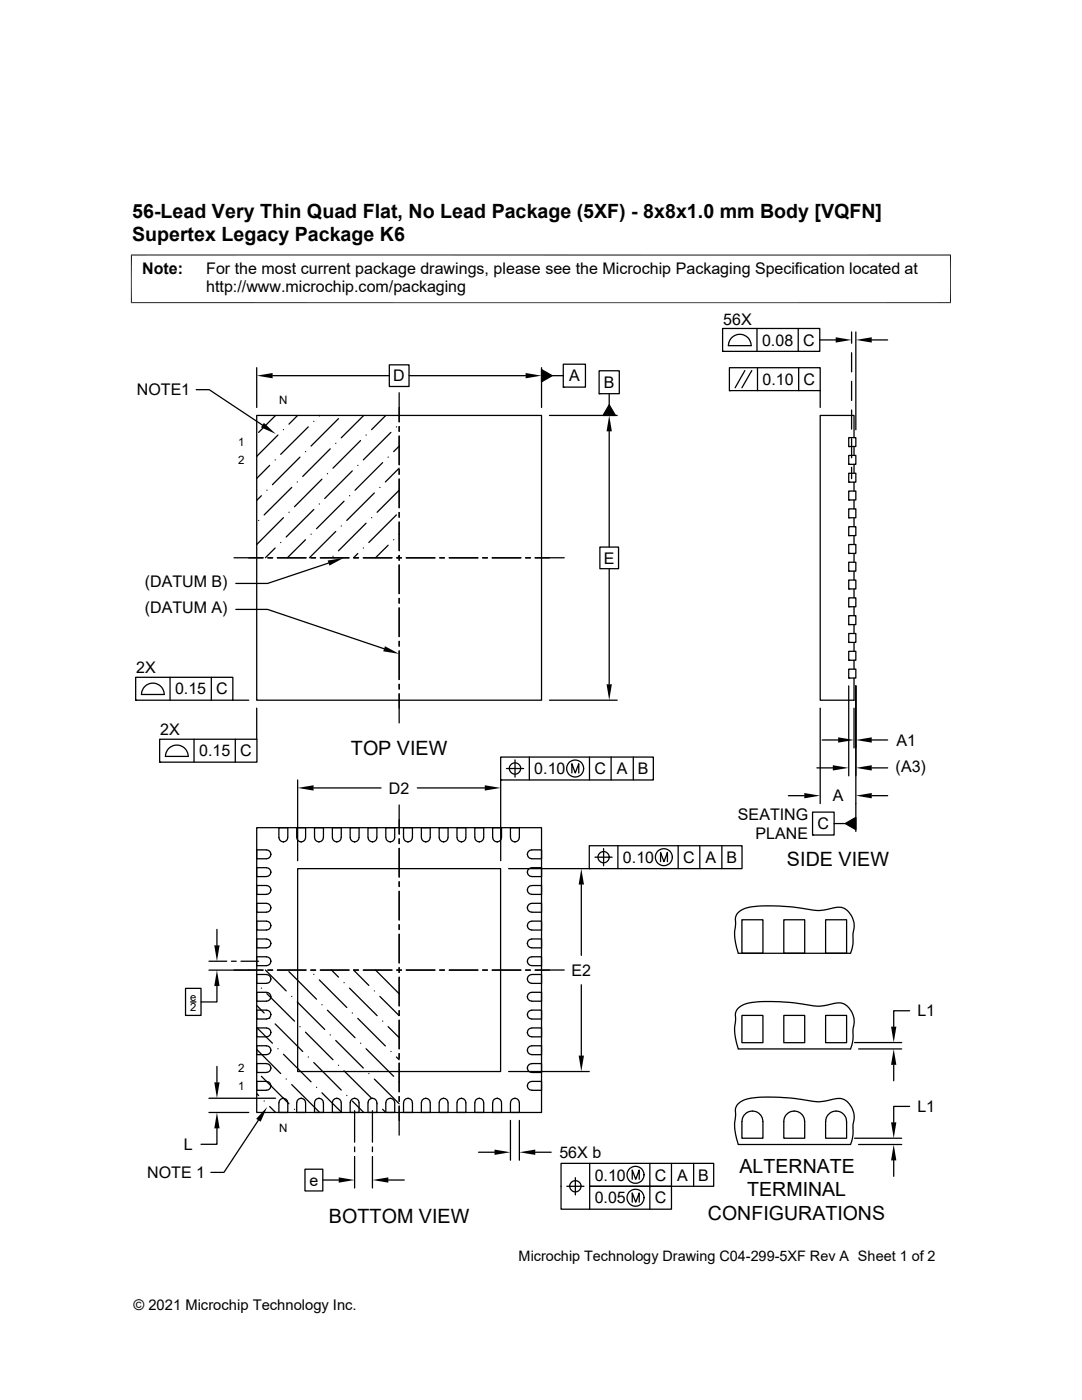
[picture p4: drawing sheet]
<svg xmlns="http://www.w3.org/2000/svg" width="216mm" height="279mm" viewBox="0 0 216 279" stroke-linecap="round" stroke-linejoin="round" font-family="sans-serif">
<g fill="none" stroke="#000" stroke-width=".25">
<path d="M39.1 77.8h2.6l10.7 7M51.2 73.4v7.9M54.4 75h23.3M77.7 72.8h3.9v4.3h-3.9zM79.7 78.4v5.8M81.6 75h23.3M108.1 73.8l2.1 1.2-2.1 1.2zM108.1 73.4v7.9M110.2 75h2.2M112.4 72.7h4.4v4.6h-4.4zM112.4 77.3h.1M119.5 74h4.1v4.6h-4.1z"/>
<path d="M119.5 78.6h.1M121.6 78.6v2.2M144.2 65.6h19.4v4.5h-19.4zM144.2 70.1h.1M145.3 69h4.6a2.26 2.26 0 0 0-2.3-2.3 2.26 2.26 0 0 0-2.2 2.3M145.5 73.4h18.2v4.6h-18.2zM145.5 78h.1M148.6 74l-1.9 3.4M150 74l-2 3.4M151 65.6v4.5M151.2 73.4v4.6M159.3 65.6v4.5"/>
<path d="M159.4 73.4v4.6M163.6 67.8h3.2M163.7 78v3.3M169.9 66.3v2.2M169.9 70.4v3.8M169.9 76.1v3.8M170.8 66.3v19.5M173.9 67.8h3.2M51.2 82.9h56.9v56.8h-56.9zM52.2 98.9l-1 1M53.3 97.8h.1M53.8 92.9l-2.6 2.6"/>
<path d="M54.9 91.8h.1M55 82.9l-3.4 3.4M55.5 86.8l-4.3 4.3M56.6 85.7h.1M58.2 97.3l-5.5 5.5M59.3 96.2h.1M59.4 82.9l-1.7 1.7M59.9 91.2l-5.5 5.5M61 90.1h.1M61.5 85.2l-5.5 5.5M62.6 84.1h.1M63.8 82.9l-.1 .1"/>
<path d="M64.2 95.6l-5.4 5.5M65.3 94.5h.1M65.9 89.6l-5.5 5.5M67 88.5h.1M67.5 83.5l-5.4 5.5M69.7 98.9h.1M70.3 94l-5.5 5.5M71.4 92.9h.1M71.9 87.9l-5.5 5.5M72.6 82.9l-4.5 4.5M73 86.8h.1M74.7 98.4l-5.5 5.5"/>
<path d="M75.8 97.3h.1M76.3 92.3l-5.5 5.5M77 82.9l-2.9 2.8M77.4 91.2h.1M78 86.3l-5.5 5.5M79.1 85.2h.1M79.7 97.8l-4.5 4.4M79.7 93.4l-2.8 2.8M79.7 89l-1.2 1.1M79.7 85.1v1M79.7 87v5.8M79.7 93.7v1"/>
<path d="M79.7 95.6v5.7M109.6 82.9h13.5M121.6 86.1v23.1M121.6 80.8l1.2 2.1h-2.5zM169.4 98h1.4v1.8h-1.4zM169.4 99.8h.1M169.4 94.4h1.4v1.8h-1.4zM169.4 96.2h.1M169.4 90.9h1.4v1.8h-1.4zM169.4 92.7h.1M169.4 87.3h1.4v1.8h-1.4zM169.4 89.1h.1"/>
<path d="M169.9 81.8v3.8M169.9 87.5v3.9M169.9 93.3v2.2M170.4 87.3v-4.4h-6.7v56.8h6.7v-4.4M170.4 89.1v1.8M170.4 92.7v1.7M170.4 96.2v1.8M170.4 99.8v1.8M46.7 111.3h5.8M49.6 111.3h2.9M51.6 103.9h.1M53.4 111.3h1"/>
<path d="M54.9 109.4l-1.9 1.9M55.4 111.3h5.7M56 108.3h.1M56.6 103.3l-5.4 5.4M57.7 102.2h.1M61 107.7l-3.7 3.6M62 111.3h1M62.1 106.6h.1M62.6 101.7l-5.5 5.5M63.7 100.6h.1M63.9 111.3h5.7M65.6 112.4l-12.2 4h-6.3"/>
<path d="M66.4 111h.1M67 106.1l-5.3 5.2M68.1 105h.1M68.6 100l-5.4 5.5M70.6 111.3h.9M71.4 110.5l-.9 .8M72.5 109.4h.1M72.5 111.3h5.7M73 104.4l-5.5 5.5M74.1 103.3h.1M77.4 108.8l-2.5 2.5M78.5 107.7h.1"/>
<path d="M79.1 102.8l-5.5 5.5M79.2 111.3h.9M79.7 106.6h.1M79.7 111l-.4 .3M79.7 102.3v.9M79.7 104.2v5.7M79.7 110.8v1M79.7 112.8v5.7M79.7 119.4v1M81.1 111.3h5.7M87.7 111.3h1M89.6 111.3h5.8"/>
<path d="M96.3 111.3h1M98.2 111.3h5.7M104.9 111.3h.9M106.8 111.3h2.8M106.8 111.3h5.8M119.7 109.2h3.7v4.3h-3.7zM121.6 113.5v23.1M169.4 119.3h1.4v1.8h-1.4zM169.4 115.8h1.4v1.7h-1.4zM169.4 117.5h.1M169.4 112.2h1.4v1.8h-1.4zM169.4 114h.1"/>
<path d="M169.4 108.7h1.4v1.7h-1.4zM169.4 110.4h.1M169.4 105.1h1.4v1.8h-1.4zM169.4 106.9h.1M169.4 101.6h1.4v1.7h-1.4zM169.4 103.3h.1M170.4 103.3v1.8M170.4 106.9v1.8M170.4 110.4v1.8M170.4 114v1.8M170.4 117.5v1.8M27.1 135.2h19.4v4.5h-19.4z"/>
<path d="M27.1 139.7h.1M29 136.9a2.27 2.27 0 0 1 2.4-.4 2.27 2.27 0 0 1 1.4 2.1h-4.6l.2-.9zM33.9 135.2v4.5M42.2 135.2v4.5M46.4 139.7h3.2M47.1 121.6h6.3l23.2 7.9M79.7 121.3v5.7M79.7 128v.9M79.7 129.9v5.7M79.7 136.6v.9M79.7 138.5v5.8M109.6 139.7h13.5"/>
<path d="M169.4 133.5h1.4v1.8h-1.4zM169.4 135.3h.1M169.4 130h1.4v1.8h-1.4zM169.4 131.8h.1M169.4 126.4h1.4v1.8h-1.4zM169.4 128.2h.1M169.4 122.9h1.4v1.8h-1.4zM169.4 124.7h.1M169.4 121.1h.1M169.4 136.9v17.9M170.4 121.1v1.8M170.4 124.7v1.7"/>
<path d="M170.4 128.2v1.8M170.4 131.8v1.7M170.8 136.9v29M31.9 147.5h19.4v4.6h-19.4zM31.9 152.1h.1M33.8 149.2a2.27 2.27 0 0 1 2.4-.3 2.27 2.27 0 0 1 1.3 2.1h-4.5l.2-1zM38.7 147.5v4.6M46.9 147.5v4.6M51.2 141.3v6.2M59.4 155.7v16.1M62.6 157.2h13.4M83.3 157.2h13.4"/>
<path d="M99.9 151.1h30.5v4.6h-30.5zM99.9 155.7h.1M99.9 155.7v16.1M101 153.4h3.5M101.6 153.4a1.14 1.14 0 0 1 1.5-1.2 1.14 1.14 0 0 1 .5 1.9 1.14 1.14 0 0 1-1.9-.3l-.1-.4M102.8 151.7v3.4M105.6 151.1v4.6M114.1 154.3v-1.9l.7 1.9 .7-1.9v1.9M117.6 151.1v4.6M121.9 151.1v4.6M126.4 151.1v4.6M157.3 158.8h3.2"/>
<path d="M163 153.2h3.2M163.7 141.3v19.1M164.1 147.7h3.1M170.4 141.3v8M173.9 147.7h3.2M173.9 153.2h3.2M173.9 158.8h3.2M51.2 165.2h56.9v56.8h-56.9zM51.2 176.7h2a.88 .88 0 0 1 .8 .9 .88 .88 0 0 1-.8 .9h-2zM53.2 173.2h-2v1.7h2a.87 .87 0 0 0 .8-.8 .87 .87 0 0 0-.8-.9M53.2 171.4a.87 .87 0 0 0 .8-.9 .87 .87 0 0 0-.8-.9h-2v1.8h2M54.1 177.6h.1"/>
<path d="M54.1 174.1h.1M54.1 170.5h.1M55.6 165.2h1.8v1.9a.88 .88 0 0 1-.9 .9 .88 .88 0 0 1-.9-.9zM56.5 168h.1M59.2 165.2h1.8v1.9a.88 .88 0 0 1-.9 .9 .88 .88 0 0 1-.9-.9zM59.4 173.4h40.5v40.4h-40.5zM60.1 168h.1M62.8 167.1v-1.9h1.7v1.9M62.8 167.1a.87 .87 0 0 0 .8 .9M63.6 168h.1M64.5 167.1a.87 .87 0 0 1-.9 .9M66.3 167.1v-1.9h1.8v1.9a.87 .87 0 0 1-.9 .9"/>
<path d="M66.3 167.1a.87 .87 0 0 0 .9 .9M67.2 168h.1M69.9 165.2h1.7v1.9a.88 .88 0 0 1-.9 .9 .88 .88 0 0 1-.8-.9zM70.8 168h.1M74.3 168h.1M75.2 167.1a.87 .87 0 0 1-.9 .9M75.2 167.1v-1.9h-1.8v1.9a.87 .87 0 0 0 .9 .9M77 167.1v-1.9h1.8v1.9M77 167.1a.87 .87 0 0 0 .9 .9M77.9 168h.1M78.7 167.1a.87 .87 0 0 1-.8 .9M79.7 160.7v5.8"/>
<path d="M79.7 167.4v1M79.7 169.3v5.7M79.7 176v.9M79.7 177.9v5.7M80.5 167.1v-1.9h1.8v1.9M80.5 167.1a.87 .87 0 0 0 .9 .9M81.4 168h.1M82.3 167.1a.87 .87 0 0 1-.9 .9M84.1 167.1v-1.9h1.8l-.1 1.9a.87 .87 0 0 1-.8 .9M84.1 167.1a.87 .87 0 0 0 .9 .9M85 168h.1M87.6 165.2h1.8v1.9a.88 .88 0 0 1-.9 .9 .88 .88 0 0 1-.9-.9z"/>
<path d="M88.5 168h.1M92.1 168h.1M92.9 167.1a.87 .87 0 0 1-.8 .9M93 167.1v-1.9h-1.8v1.9a.87 .87 0 0 0 .9 .9M94.7 167.1v-1.9h1.8v1.9M94.8 167.1a.87 .87 0 0 0 .8 .9M95.6 168h.1M96.5 167.1a.87 .87 0 0 1-.9 .9M98.3 165.2h1.8v1.9a.88 .88 0 0 1-.9 .9 .88 .88 0 0 1-.9-.9zM99.2 168h.1M101.5 173.4h16.1M101.9 165.2h1.7v1.9a.88 .88 0 0 1-.9 .9 .88 .88 0 0 1-.8-.9z"/>
<path d="M102.7 168h.1M105.2 177.6h.1M105.2 174.1h.1M105.2 170.5h.1M105.2 170.5a.87 .87 0 0 1 .9-.9h2v1.8h-2M105.2 170.5a.87 .87 0 0 0 .9 .9M105.5 177l.6-.3h2v1.8h-2a.87 .87 0 0 1-.8-.6 .87 .87 0 0 1 .2-.9zM106.1 173.2h2v1.7h-2a.87 .87 0 0 1-.9-.8M106.1 173.2a.87 .87 0 0 0-.9 .9M116 176.5v14.2M117.6 168.8h30.5v4.6h-30.5zM117.6 173.4h.1"/>
<path d="M118.7 171.1h3.5M120.4 169.4v3.4M123.3 168.8v4.6M131.8 172v-1.9l.7 1.9 .7-1.9v1.9M135.3 168.8v4.6M139.6 168.8v4.6M144 168.8v4.6M162.1 162.1h4.3v4.5h-4.3zM162.1 166.6h.1M166.4 164.4h2.3M168.7 164.4l2.1-1.3v2.5zM37 197.3h3.1v5.3h-3.1z"/>
<path d="M38 200h1.1M41.7 193.6h10.8M41.7 191.8h3.5M43.3 196.8v3.2h-3.2M43.3 185.5v3.2M46.2 191.8h.9M48.1 191.8h3.5M51.2 194.5h2a.88 .88 0 0 1 .8 .9 .88 .88 0 0 1-.8 .9h-2zM51.2 190.9l2 .1a.88 .88 0 0 1 .8 .8 .88 .88 0 0 1-.8 .9h-2zM52.2 197.2h.1M53 193.6l4.1 4.2M53.2 183.9a.87 .87 0 0 1 .8 .8 .87 .87 0 0 1-.8 .9"/>
<path d="M53.2 187.4h-2v1.8l2-.1a.87 .87 0 0 0 .8-.8 .87 .87 0 0 0-.8-.9M53.2 183.8h-2v1.8h2M53.2 199.8a.87 .87 0 0 0 .8-.9 .87 .87 0 0 0-.8-.8l-2-.1v1.8h2M53.2 182a.87 .87 0 0 0 .8-.8 .87 .87 0 0 0-.8-.9h-2v1.8h2M53.3 198.3l5.5 5.5M53.4 193.6h1M54.1 198.9h.1M54.1 195.4h.1M54.1 191.8h.1M54.1 188.3h.1M54.1 184.7h.1M54.1 181.2h.1"/>
<path d="M55.4 193.6h5.7M57.7 193.9l5.5 5.5M58.2 198.9h.1M59.3 200l5.5 5.4M62 193.6h1M62.6 194.5h.1M63.7 195.6l5.5 5.5M63.9 193.6h5.7M66.1 193.6l1.4 1.4M68.6 196.1h.1M69.7 197.2l5.5 5.5M70.5 193.6l3.1 3.1"/>
<path d="M70.6 193.6h.9M72.5 193.6h5.7M74.7 197.8h.1M74.9 193.6l4.7 4.7M75.8 198.9l3.9 3.8M79.2 193.6h.9M79.7 184.6v.9M79.7 186.5v5.7M79.7 193.1v1M79.7 195v5.7M81.1 193.6h5.7M87.7 193.6h1"/>
<path d="M89.6 193.6h5.8M96.3 193.6h1M98.2 193.6h5.7M104.9 193.6h.9M105.2 198.9h.1M105.2 195.4h.1M105.2 191.8h.1M105.2 188.3h.1M105.2 184.7h.1M105.2 181.2h.1M105.2 181.2a.87 .87 0 0 1 .9-.9h2v1.8h-2M105.2 198.9a.87 .87 0 0 1 .9-.8l2-.1v1.8h-2"/>
<path d="M105.2 181.2a.87 .87 0 0 0 .9 .8M105.2 184.7a.87 .87 0 0 0 .9 .9M105.2 198.9a.87 .87 0 0 0 .9 .9M105.5 191.2l.6-.3h2v1.8h-2a.87 .87 0 0 1-.8-.5 .87 .87 0 0 1 .2-1zM105.5 194.8l.6-.3h2v1.8l-2-.1a.87 .87 0 0 1-.8-.5 .87 .87 0 0 1 .2-.9zM106.1 183.9a.87 .87 0 0 0-.9 .8M106.1 183.8h2v1.8h-2M106.1 187.4h2v1.8l-2-.1a.87 .87 0 0 1-.9-.8M106.1 187.4a.87 .87 0 0 0-.9 .9M106.8 193.6h5.8M116 196.5v14.2M147.2 182.2a5.5 5.5 0 0 1 4-1.4 50.7 50.7 0 0 1 11.9 .9l2.6-.4a3.5 3.5 0 0 1 3.2 .3 4.4 4.4 0 0 1 1.3 4.9v2l-.5 1.7h-22.4a14.8 14.8 0 0 1-.5-6.3v-.9z"/>
<path d="M148 183.6h4.2v6.6h-4.2zM156.4 183.6h4.2v6.6h-4.2zM164.7 183.6h4.2v6.6h-4.2zM41.7 219.2h13.3M43.3 212.8v3.2M51.2 218.2l.4 .4M51.2 209.4l4.8 4.8M51.2 205.1l3.2 3.1M51.2 200.7l1.5 1.5M51.2 208.7h2a.88 .88 0 0 1 .8 .9 .88 .88 0 0 1-.8 .9h-2zM52.2 214.8l5.5 5.5M52.7 219.7h.1"/>
<path d="M53.2 201.6a.87 .87 0 0 1 .8 .9 .87 .87 0 0 1-.8 .8M53.2 215.8h-2v1.8h2a.87 .87 0 0 0 .8-.9 .87 .87 0 0 0-.8-.9M53.2 205.1h-2v1.8h2a.87 .87 0 0 0 .8-.9 .87 .87 0 0 0-.8-.8M53.2 201.6h-2v1.8h2M53.2 214a.87 .87 0 0 0 .8-.9 .87 .87 0 0 0-.8-.8h-2v1.7h2M53.8 203.2h.1M54.1 216.7h.1M54.1 213.1h.1M54.1 209.6h.1M54.1 206h.1M54.1 202.5h.1M54.9 204.3l5.5 5.5"/>
<path d="M55.5 209.3h.1M55.9 219.5a.88 .88 0 0 1 1-.2 .88 .88 0 0 1 .5 .8v1.9h-1.8l.1-1.9zM56.5 219.2h.1M56.6 210.4l5.5 5.5M57.1 215.3h.1M58.2 216.5l5.5 5.4M59.5 219.5a.88 .88 0 0 1 .9-.2 .88 .88 0 0 1 .6 .8v1.9h-1.8v-1.9zM59.9 204.9h.1M60.1 219.2h.1M61 206l5.4 5.5M61.5 210.9h.1M62.6 212l5.5 5.6"/>
<path d="M63.2 217h.1M63.6 219.2a.87 .87 0 0 0-.8 .9M63.6 219.2h.1M63.6 219.2a.87 .87 0 0 1 .9 .9M64.2 218.1l4 3.9M64.2 200.5h.1M65.3 201.6l5.5 5.5M65.9 206.5h.1M67 207.6l5.5 5.5M67.2 219.2a.87 .87 0 0 0-.9 .9M67.2 219.2h.1M67.2 219.2a.87 .87 0 0 1 .9 .9v1.9h-1.8v-1.9"/>
<path d="M67.5 212.6h.1M68.6 213.7l5.5 5.5M69.2 218.6h.1M70.1 219.5a.88 .88 0 0 1 1-.2 .88 .88 0 0 1 .5 .8v1.9h-1.7v-1.9zM70.3 219.7l2.3 2.3M70.3 202.2h.1M70.8 219.2h.1M71.4 203.2l5.5 5.5M71.9 208.2h.1M73 209.3l5.5 5.5M73.6 214.2h.1M74.3 219.2a.87 .87 0 0 1 .9 .9"/>
<path d="M74.3 219.2a.87 .87 0 0 0-.9 .9v1.9h1.8v-1.9M74.3 219.2h.1M74.7 215.3l5 5M76.3 203.8h.1M77.4 204.9l2.3 2.2M77.9 219.2a.87 .87 0 0 1 .8 .9M77.9 219.2a.87 .87 0 0 0-.9 .9M77.9 219.2h.1M78 209.8h.1M79.1 210.9l.6 .6M79.6 215.9h.1M79.7 201.7v.9"/>
<path d="M79.7 203.6v5.7M79.7 210.3v.9M79.7 212.2v5.7M79.7 218.8v1M81.4 219.2a.87 .87 0 0 0-.9 .9M81.4 219.2h.1M81.4 219.2a.87 .87 0 0 1 .9 .9M85 219.2a.87 .87 0 0 0-.9 .9M85 219.2h.1M85 219.2a.87 .87 0 0 1 .8 .9l.1 1.9h-1.8v-1.9M87.9 219.5a.88 .88 0 0 1 1-.2 .88 .88 0 0 1 .5 .8v1.9h-1.8l.1-1.9zM88.5 219.2h.1"/>
<path d="M92.1 219.2a.87 .87 0 0 1 .8 .9M92.1 219.2a.87 .87 0 0 0-.9 .9v1.9h1.8v-1.9M92.1 219.2h.1M95.6 219.2a.87 .87 0 0 0-.8 .9M95.6 219.2h.1M95.6 219.2a.87 .87 0 0 1 .9 .9M98.6 219.5a.88 .88 0 0 1 .9-.2 .88 .88 0 0 1 .6 .8v1.9h-1.8v-1.9zM99.2 219.2h.1M101.5 213.8h16.1M102.1 219.5a.88 .88 0 0 1 1-.2 .88 .88 0 0 1 .5 .8v1.9h-1.7v-1.9zM102.7 219.2h.1M105.2 216.7h.1"/>
<path d="M105.2 213.1h.1M105.2 209.6h.1M105.2 206h.1M105.2 202.5h.1M105.2 213.1a.87 .87 0 0 1 .9-.8h2v1.7h-2M105.2 202.5a.87 .87 0 0 0 .9 .8M105.2 213.1a.87 .87 0 0 0 .9 .9M105.5 209l.6-.3h2v1.8h-2a.87 .87 0 0 1-.8-.6 .87 .87 0 0 1 .2-.9zM106.1 201.6a.87 .87 0 0 0-.9 .9M106.1 201.6h2v1.8h-2M106.1 205.1h2v1.8h-2a.87 .87 0 0 1-.9-.9M106.1 205.2a.87 .87 0 0 0-.9 .8"/>
<path d="M106.1 215.8h2v1.8h-2a.87 .87 0 0 1-.9-.9M106.1 215.8a.87 .87 0 0 0-.9 .9M147.2 201.3a5.5 5.5 0 0 1 4-1.4 50.7 50.7 0 0 1 11.9 .9l2.6-.4a3.5 3.5 0 0 1 3.2 .3 4.4 4.4 0 0 1 1.3 4.8v2.1l-.5 1.7h-22.4a14.8 14.8 0 0 1-.5-6.4v-.8zM148 202.6h4.2v5.5h-4.2zM156.4 202.6h4.2v5.5h-4.2zM164.7 202.6h4.2v5.5h-4.2zM170.5 208.1h9.4M171.3 209.3h8.6M178.3 212.5v3.2M181.5 201.7h-3.2v3.2M41.7 222h7.9M43.3 225.2v3.2h-3.2"/>
<path d="M51.6 223.6l-6.9 10.4h-2.6M53.8 220.8l1.2 1.2M58.8 221.4h.1M60.9 233.3h3.5v4.4h-3.5zM64.4 235.5h3.2M64.5 220.1v1.9h-1.7v-1.9M70.8 221.7v6.2M70.8 228.9v.9M70.8 230.8v6.3M74.3 221.7v6.2M74.3 228.9v.9M74.3 230.8v6.3"/>
<path d="M75.2 220.3h.1M76.3 221.4l.7 .6M77 220.1v1.9M77.5 235.5h3.2M78.8 220.1v1.9h-1.8M79.7 220.7v5.8M82.3 220.1v1.9h-1.8v-1.9M95.5 230h3.2M96.5 220.1v1.9h-1.8v-1.9M101.9 223.6v7.9M103.6 223.6v7.9M106.8 230h3.2"/>
<path d="M113.1 236.7h3.4M114.8 235v3.5M117.7 232.2v4.5h16.3v4.6h-22v-9.1h30.4v4.5h-24.7v4.6M126.2 235.4v-1.9l.7 1.9 .7-1.9v1.9M126.2 239.9v-1.8l.7 1.8 .7-1.8v1.8M129.7 232.2v9.1M134 232.2v4.5M138.4 232.2v4.5M147.2 220.3a5.5 5.5 0 0 1 4-1.3 50.7 50.7 0 0 1 11.9 .9l2.6-.4a3.5 3.5 0 0 1 3.2 .2 4.4 4.4 0 0 1 1.3 4.9v2.1l-.5 1.7h-22.4a14.8 14.8 0 0 1-.5-6.4v-.8zM152.2 223.8a2.07 2.07 0 0 0-2.1-2.1 2.07 2.07 0 0 0-2 2.1l-.1 3.4h4.2v-3.4M160.5 223.8a2.07 2.07 0 0 0-2-2.1 2.07 2.07 0 0 0-2.1 2.1v3.4h4.2v-3.4M164.8 223.8a2.07 2.07 0 0 1 2-2.1 2.07 2.07 0 0 1 2.1 2.1v3.4h-4.2v-3.4"/>
<path d="M170.5 227.2h9.4M171.3 228.4h8.6M178.3 231.6v3.2M181.5 220.8h-3.2v3.2"/>
<circle cx="114.8" cy="153.4" r="1.69"/>
<circle cx="120.4" cy="171.1" r="1.12"/>
<circle cx="132.5" cy="171.1" r="1.69"/>
<circle cx="114.8" cy="236.7" r="1.13"/>
<circle cx="126.8" cy="234.5" r="1.69"/>
<circle cx="126.8" cy="239" r="1.69"/>
</g>
<g fill="#000">
<path d="M51.2 75l3.2-.6v1.1zM104.9 74.4l3.2 .6-3.2 .5zM108.1 73.8l2.1 1.2-2.1 1.2zM166.8 67.3l3.1 .5-3.1 .6zM170.8 67.8l3.1-.5v1.1zM52.7 84.4l2.3 2.2-2.9-1.3zM121.6 82.9l.5 3.2h-1.1zM121.6 80.8l1.2 2.1h-2.5zM65.4 111.9l3.2-.5-2.9 1.5zM76.8 129l2.9 1.5-3.2-.5zM121 136.6h1.1l-.5 3.1zM59.4 157.2l3.2-.5v1.1z"/>
<path d="M96.7 156.7l3.2 .5-3.2 .6zM160.5 158.3l3.2 .5-3.2 .5zM166.2 152.7l3.2 .5-3.2 .6zM167.2 147.2l3.2 .5-3.2 .5zM170.8 147.7l3.1-.5v1zM170.8 153.2l3.1-.5v1.1zM170.8 158.8l3.1-.5v1zM116 173.4l.5 3.1h-1zM168.7 164.4l2.1-1.3v2.5zM42.8 188.7h1l-.5 3.1zM43.3 193.6l.5 3.2h-1zM42.8 216h1l-.5 3.2z"/>
<path d="M115.5 210.7h1l-.5 3.1zM178.3 209.3l.6 3.2h-1.1zM177.8 204.9h1.1l-.6 3.2zM43.3 222l.5 3.2h-1zM53.3 220.9l-1.3 3-.9-.6zM67.6 235l3.2 .5-3.2 .5zM74.3 235.5l3.2-.5v1zM98.7 229.4l3.2 .6-3.2 .5zM103.6 230l3.2-.6v1.1zM178.3 228.4l.6 3.2h-1.1zM177.8 224h1.1l-.6 3.2z"/>
</g>
<path d="M26.1 50.9h163.7M26.2 50.8v9.7M189.7 50.8v9.7M26.1 60.4h163.7" fill="none" stroke="#000" stroke-width=".2"/>
<g font-size="3.9">
<text x="26.4" y="43.5">56-Lead Very Thin Quad Flat, No Lead Package (5XF) - 8x8x1.0 mm Body [VQFN]</text>
<text x="26.4" y="48.1">Supertex Legacy Package K6</text>
<text x="70" y="150.7">TOP VIEW</text>
<text x="157" y="172.9">SIDE VIEW</text>
<text x="147.6" y="234.1">ALTERNATE</text>
<text x="149.1" y="238.7">TERMINAL</text>
<text x="65.6" y="244.1">BOTTOM VIEW</text>
<text x="141.3" y="243.4">CONFIGURATIONS</text>
</g>
<g font-size="3.2">
<text x="28.4" y="54.7">Note:</text>
<text x="41.1" y="58.3">http://www.microchip.com/packaging</text>
<text x="41.1" y="54.7">For the most current package drawings, please see the Microchip Packaging Specification located at</text>
<text x="144.3" y="64.8">56X</text>
<text x="152.1" y="69">0.08</text>
<text x="160.3" y="69">C</text>
<text x="78.5" y="76.1">D</text>
<text x="113.5" y="76.1">A</text>
<text x="120.5" y="77.4">B</text>
<text x="152.1" y="76.8">0.10</text>
<text x="160.3" y="76.8">C</text>
<text x="27.3" y="78.9">NOTE1</text>
<text x="120.5" y="112.5">E</text>
<text x="28.9" y="117.2">(DATUM B)</text>
<text x="28.9" y="122.4">(DATUM A)</text>
<text x="27.2" y="134.4">2X</text>
<text x="34.9" y="138.6">0.15</text>
<text x="43.1" y="138.6">C</text>
<text x="32" y="146.7">2X</text>
<text x="178.9" y="148.8">A1</text>
<text x="39.7" y="151">0.15</text>
<text x="47.9" y="151">C</text>
<text x="106.6" y="154.5">0.10</text>
<text x="118.6" y="154.5">C</text>
<text x="123.1" y="154.5">A</text>
<text x="127.3" y="154.5">B</text>
<text x="178.7" y="154.1">(A3)</text>
<text x="77.6" y="158.4">D2</text>
<text x="166.2" y="159.9">A</text>
<text x="147.2" y="163.7">SEATING</text>
<text x="150.8" y="167.5">PLANE</text>
<text x="163.1" y="165.5">C</text>
<text x="124.3" y="172.2">0.10</text>
<text x="136.3" y="172.2">C</text>
<text x="140.8" y="172.2">A</text>
<text x="144.9" y="172.2">B</text>
<text x="114" y="194.8">E2</text>
<text x="183" y="202.9">L1</text>
<text x="183" y="222">L1</text>
<text x="36.7" y="229.5">L</text>
<text x="111.6" y="231.1">56X b</text>
<text x="29.4" y="235.1">NOTE 1</text>
<text x="61.8" y="236.6">e</text>
<text x="118.7" y="235.6">0.10</text>
<text x="130.7" y="235.6">C</text>
<text x="135.1" y="235.6">A</text>
<text x="139.3" y="235.6">B</text>
<text x="118.7" y="240.2">0.05</text>
<text x="130.7" y="240.2">C</text>
</g>
<g font-size="2.9">
<text x="103.5" y="251.7">Microchip Technology Drawing C04-299-5XF Rev A Sheet 1 of 2</text>
<text x="26.6" y="261.3">© 2021 Microchip Technology Inc.</text>
</g>
<g font-size="2.3">
<text x="55.7" y="80.6">N</text>
<text x="47.5" y="89.1">1</text>
<text x="47.5" y="92.6">2</text>
<text x="47.5" y="214">2</text>
<text x="47.5" y="217.5">1</text>
<text x="55.7" y="226">N</text>
</g>
<g font-size="2.2">
<text x="38" y="199.7">e</text>
<text x="38" y="201.8">2</text>
</g>
</svg>
